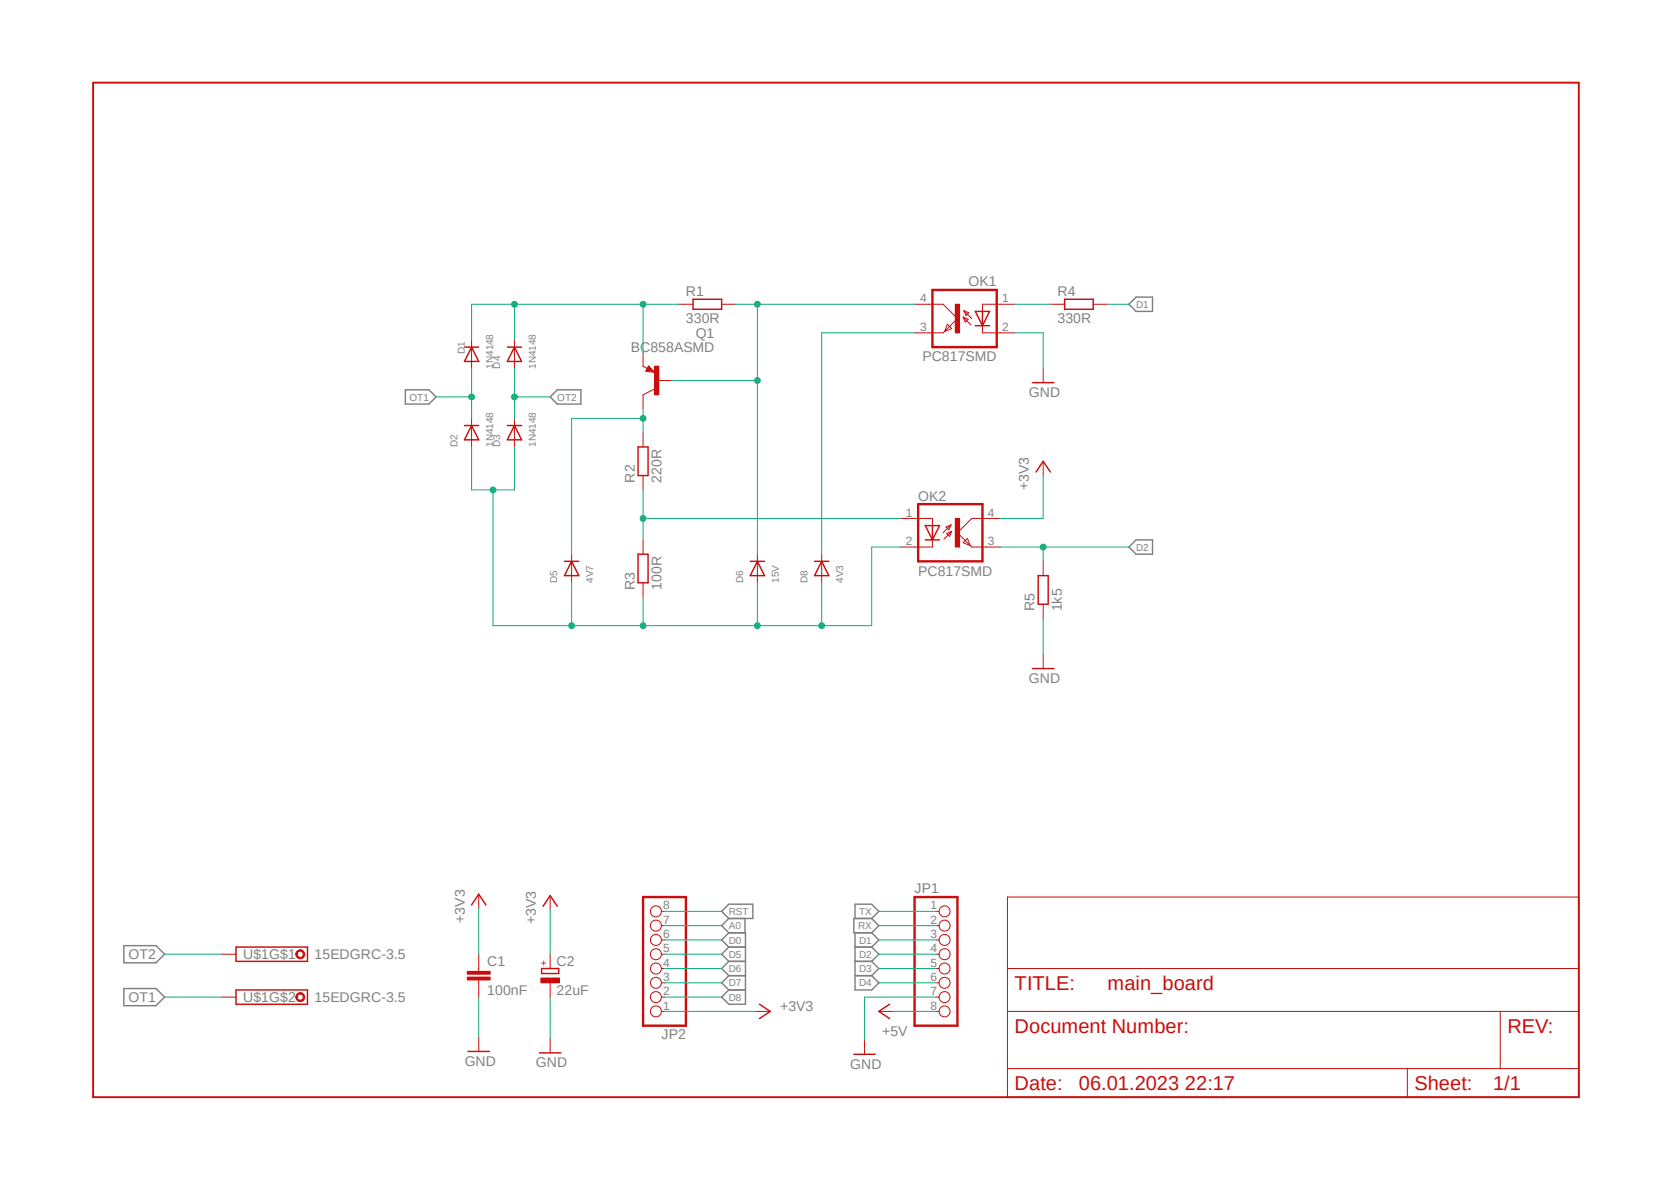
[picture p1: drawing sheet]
<svg xmlns="http://www.w3.org/2000/svg" width="297mm" height="210mm" viewBox="0 0 297 210" stroke-linecap="round" stroke-linejoin="round" font-family="sans-serif">
<path d="M16 14.4l265 181.1M281 14.4l-265 181.1" fill="none" stroke="#fff" stroke-width=".18"/>
<g fill="none" stroke="#808080" stroke-width=".25">
<path d="M201.9 52.8h3v2.5h-3l-1.2-1.2zM72.1 69.3h4.1l1.3 1.2-1.3 1.3h-4.1zM99.1 69.3h4.2v2.5h-4.2l-1.3-1.3zM200.7 97.2l1.2-1.3h3v2.6h-3zM22 175.6h5.7l1.6 1.6-1.6 1.5h-5.7zM22 168h5.7l1.6 1.5-1.6 1.6h-5.7zM128.3 161.9l1.2-1.2h4.3v2.5h-4.3zM129.5 168.3l-1.2 1.2 1.2 1.3M129.5 168.3h3M129.5 170.8h3M129.5 165.7h3v12.7h-3l-1.2-1.2 1.2-1.3M129.5 175.9h3"/>
<path d="M129.5 173.4l-1.2 1.2 1.2 1.3M129.5 173.4h3M129.5 170.8l-1.2 1.3 1.2 1.3M129.5 165.7l-1.2 1.3 1.2 1.3M129.5 163.2l-1.2 1.3 1.2 1.2M132.4 163.2v2.5M152 168.3h2.9M152 170.8h2.9M152 165.7v10.2h2.9l1.3-1.3-1.3-1.2M152 173.4h2.9M152 163.2v-2.5h2.9l1.3 1.2-1.3 1.3M154.9 163.2h-3.1v2.5h3.1"/>
<path d="M154.9 170.8l1.3 1.3-1.3 1.3M154.9 168.3l1.3 1.2-1.3 1.3M154.9 165.7l1.3 1.3-1.3 1.3M154.9 163.2l1.3 1.3-1.3 1.2"/>
</g>
<path d="M114.3 159.4h7.6v22.8h-7.6zM162.6 159.4h7.6v22.8h-7.6z" fill="none" stroke="#c90d0c" stroke-width=".42"/>
<g fill="none" stroke="#c90d0c" stroke-width=".18">
<path d="M114.3 65.1l.8 .4M115.3 65l1 1.2-1.5-.2zM116.3 69.1l-2 1M117.6 161.9h.5M117.6 164.5h.5M117.6 167h.5M117.6 169.5h.5M117.6 172.1h.5M117.6 174.6h.5M117.6 177.2h.5M117.6 179.7h.5M166.4 161.9h.5"/>
<path d="M166.4 164.5h.5M166.4 167h.5M166.4 169.5h.5M166.4 172.1h.5M166.4 174.6h.5M166.4 177.2h.5M166.4 179.7h.5"/>
<circle cx="116.6" cy="169.5" r=".98"/>
<circle cx="116.6" cy="167" r=".98"/>
<circle cx="116.6" cy="177.2" r=".98"/>
<circle cx="116.6" cy="179.7" r=".98"/>
<circle cx="116.6" cy="174.6" r=".98"/>
<circle cx="116.6" cy="172.1" r=".98"/>
<circle cx="116.6" cy="164.5" r=".98"/>
<circle cx="116.6" cy="161.9" r=".98"/>
<circle cx="167.9" cy="179.7" r=".98"/>
<circle cx="167.9" cy="174.6" r=".98"/>
<circle cx="167.9" cy="164.5" r=".98"/>
<circle cx="167.9" cy="177.2" r=".98"/>
<circle cx="167.9" cy="161.9" r=".98"/>
<circle cx="167.9" cy="169.5" r=".98"/>
<circle cx="167.9" cy="172.1" r=".98"/>
<circle cx="167.9" cy="167" r=".98"/>
</g>
<path d="M115.3 65.7h.4l-.4-.3-.2 .4 1 .2-.8-.8-.4 .6" fill="none" stroke="#c90d0c" stroke-width=".25"/>
<path d="M116.3 65.1h.8v5h-.8z" fill-rule="evenodd" fill="#c90d0c"/>
<path d="M165.1 54.1h2.5l2.6 2.5-2.6 2.5h-2.5M168.4 57.6l.8 .8-1.3 .5zM171.2 56.3l1.4 1.4M171.2 56.3l.9 .4-.5 .5zM171.3 55.2l.9 .4-.5 .5zM171.3 55.2l1.4 1.4M174.6 57.9v1.2h3.2M177.8 54.1h-3.2v1.2M114.3 62.6v2.5M114.3 70.1v2.6M116.3 65.1h.8v5h-.8zM116.8 67.6h2.6" fill="none" stroke="#c90d0c" stroke-width=".18"/>
<path d="M173.4 55.3h2.5l-1.3 2.6zM173.4 57.9h2.5M174.6 55.3v2.6" fill="none" stroke="#c90d0c" stroke-width=".25"/>
<path d="M165.7 51.5h11.5v10.2h-11.5z" fill="none" stroke="#c90d0c" stroke-width=".42"/>
<path d="M169.8 54.1h.8v5h-.8z" fill-rule="evenodd" fill="#c90d0c"/>
<g fill="none" stroke="#c90d0c" stroke-width=".18">
<path d="M162.6 54.1h2.5M162.6 59.1h2.5M169.8 54.1h.8v5h-.8zM177.8 54.1h2.5M177.8 59.1h2.5M162.6 92.1h3.1v1.3M165.7 95.9v1.3h-3.1M168.1 93.6l.9-.3-.3 .8zM168.3 94.8l.9-.4-.4 .9zM169 93.3l-1.4 1.4M169.2 94.4l-1.4 1.4M172 95.7l.5 1.2-1.3-.5z"/>
<path d="M175.3 92.1h-2.6l-2.5 2.6 2.5 2.5h2.6"/>
</g>
<path d="M164.5 93.4h2.5l-1.3 2.5zM164.5 95.9h2.5M165.7 93.4v2.5" fill="none" stroke="#c90d0c" stroke-width=".25"/>
<path d="M163.2 89.6h11.4v10.1h-11.4z" fill="none" stroke="#c90d0c" stroke-width=".42"/>
<path d="M169.8 92.1h.8v5.1h-.8z" fill-rule="evenodd" fill="#c90d0c"/>
<g fill="none" stroke="#c90d0c" stroke-width=".18">
<path d="M120.6 54.1h2.6M128.3 54.1h2.5M186.7 54.1h2.5M194.3 54.1h2.5M83.8 60.4v5M83.8 74.3v5.1M91.4 60.4v5M91.4 74.3v5.1M114.3 76.9v2.5M185.4 65.4v2.6M101.6 98.5v5M114.3 84.5v2.5"/>
<path d="M114.3 95.9v2.6M134.6 98.5v5M146 98.5v5M160 92.1h2.6M160 97.2h2.6M169.8 92.1h.8v5.1h-.8zM175.3 92.1h2.5M175.3 97.2h2.5M185.4 82v2.5M185.4 99.7v2.6M114.3 103.5v2.6M185.4 107.4v2.5"/>
<path d="M185.4 116.2v2.6M134.4 179.7h2.5"/>
</g>
<g fill="none" stroke="#c90d0c" stroke-width=".25">
<path d="M123.2 53.2h5.1v1.7h-5.1zM189.2 53.2h5.1v1.7h-5.1zM82.5 61.7h2.6M82.5 75.6h2.6M83.8 61.7l1.3 2.5h-2.6zM83.8 75.6l1.3 2.5h-2.6zM90.2 61.7h2.5M90.2 75.6h2.5M91.4 61.7l1.3 2.5h-2.5zM91.4 75.6l1.3 2.5h-2.5zM113.4 79.4h1.8v5.1h-1.8zM183.5 68h3.8"/>
<path d="M100.3 99.7h2.6M101.6 99.7l1.3 2.6h-2.6zM113.4 98.5h1.8v5h-1.8zM133.3 99.7h2.6M134.6 99.7l1.3 2.6h-2.6zM144.8 99.7h2.5M146 99.7l1.3 2.6h-2.5zM184.1 83.9l1.3-1.9 1.3 1.9M183.5 118.8h3.8M184.5 102.3h1.8v5.1h-1.8zM42 168.3h12.7v2.5h-12.7zM135 178.4l1.9 1.3-1.9 1.3"/>
</g>
<path d="M52.9 168.9a.8 .8 0 0 1 1.2 .4 .8 .8 0 0 1-.6 1 .8 .8 0 0 1-.9-.8h.2a.54 .54 0 0 1 .8-.4 .54 .54 0 0 1 .2 .9 .54 .54 0 0 1-.9-.2l-.1-.3h-.2l.1-.3z" fill-rule="evenodd" fill="#c90d0c"/>
<path d="M39.4 169.5h2.6M52.9 168.9a.8 .8 0 0 1 1.2 .4 .8 .8 0 0 1-.6 1 .8 .8 0 0 1-.9-.8h.2a.54 .54 0 0 1 .8-.4 .54 .54 0 0 1 .2 .9 .54 .54 0 0 1-.9-.2l-.1-.3h-.2l.1-.3z" fill="none" stroke="#c90d0c" stroke-width=".18"/>
<path d="M42 175.9h12.7v2.5h-12.7z" fill="none" stroke="#c90d0c" stroke-width=".25"/>
<path d="M52.9 176.5a.8 .8 0 0 1 1.2 .3 .8 .8 0 0 1-.5 1.1 .8 .8 0 0 1-1-.7h.2a.54 .54 0 0 1 .8-.5 .54 .54 0 0 1 .2 .9 .54 .54 0 0 1-.9-.2l-.1-.2h-.2l.1-.4z" fill-rule="evenodd" fill="#c90d0c"/>
<path d="M39.4 177.2h2.6M52.9 176.5a.8 .8 0 0 1 1.2 .3 .8 .8 0 0 1-.5 1.1 .8 .8 0 0 1-1-.7h.2a.54 .54 0 0 1 .8-.5 .54 .54 0 0 1 .2 .9 .54 .54 0 0 1-.9-.2l-.1-.2h-.2l.1-.4zM85.1 172.1v.5M85.1 174.1v.5M156.2 179.7h2.5M153.7 184.8v2.5" fill="none" stroke="#c90d0c" stroke-width=".18"/>
<path d="M158.1 178.4l-1.9 1.3 1.9 1.3M151.8 187.3h3.8" fill="none" stroke="#c90d0c" stroke-width=".25"/>
<path d="M83.1 173.6h4v.5h-4z" fill-rule="evenodd" fill="#c90d0c"/>
<path d="M83.1 173.6h4v.5h-4z" fill="none" stroke="#c90d0c" stroke-width=".18"/>
<path d="M83.1 172.6h4v.5h-4z" fill-rule="evenodd" fill="#c90d0c"/>
<path d="M83.1 172.6h4v.5h-4zM85.1 169.5v2.6M85.1 174.6v2.6" fill="none" stroke="#c90d0c" stroke-width=".18"/>
<path d="M96.3 172.1h3v.9h-3z" fill="none" stroke="#c90d0c" stroke-width=".25"/>
<path d="M96.1 173.8h3.3v.8h-3.3z" fill-rule="evenodd" fill="#c90d0c"/>
<g fill="none" stroke="#c90d0c" stroke-width=".18">
<path d="M85.1 158.9v2.5M97.8 159.1v2.6M179.1 159.4h101.5v35.5h-101.5zM96.1 173.8h3.3v.8h-3.3zM97.8 169.5v2.6M97.8 174.6v2.6M179.1 179.7h101.5M179.1 172.1h101.5M266.7 179.7v10.2M85.1 184.3v2.5M97.8 184.5v2.6M179.1 189.9h101.5"/>
<path d="M250.1 189.9v5"/>
</g>
<path d="M83.8 160.8l1.3-1.9 1.3 1.9M96.5 161l1.3-1.9 1.3 1.9M83.2 186.8h3.8M95.9 187.1h3.8" fill="none" stroke="#c90d0c" stroke-width=".25"/>
<path d="M16.6 14.7h264v180.2h-264z" fill="none" stroke="#c90d0c" stroke-width=".34"/>
<path d="M83.8 79.4v7.6h7.6v-7.6M87.6 87v24.2h14" fill="none" stroke="#0dab76" stroke-width=".18"/>
<circle cx="87.6" cy="87" r=".51" fill="#0dab76"/>
<g fill="none" stroke="#0dab76" stroke-width=".18">
<path d="M134.6 103.5v7.7M146 103.5v7.7h-44.4"/>
<circle cx="87.6" cy="87" r=".51"/>
</g>
<circle cx="134.6" cy="111.2" r=".51" fill="#0dab76"/>
<g fill="none" stroke="#0dab76" stroke-width=".18">
<path d="M114.3 106.1v5.1"/>
<circle cx="134.6" cy="111.2" r=".51"/>
</g>
<circle cx="114.3" cy="111.2" r=".51" fill="#0dab76"/>
<g fill="none" stroke="#0dab76" stroke-width=".18">
<path d="M101.6 103.5v7.7"/>
<circle cx="114.3" cy="111.2" r=".51"/>
</g>
<circle cx="101.6" cy="111.2" r=".51" fill="#0dab76"/>
<g fill="none" stroke="#0dab76" stroke-width=".18">
<path d="M160 97.2h-5.1v14h-8.9"/>
<circle cx="101.6" cy="111.2" r=".51"/>
</g>
<circle cx="146" cy="111.2" r=".51" fill="#0dab76"/>
<g fill="none" stroke="#0dab76" stroke-width=".18">
<path d="M91.4 54.1v6.3M83.8 60.4v-6.3h30.5v8.5"/>
<circle cx="146" cy="111.2" r=".51"/>
</g>
<circle cx="91.4" cy="54.1" r=".51" fill="#0dab76"/>
<g fill="none" stroke="#0dab76" stroke-width=".18">
<path d="M114.3 54.1h6.3"/>
<circle cx="91.4" cy="54.1" r=".51"/>
</g>
<circle cx="114.3" cy="54.1" r=".51" fill="#0dab76"/>
<g fill="none" stroke="#0dab76" stroke-width=".18">
<path d="M77.5 70.5h6.3M83.8 65.4v8.9"/>
<circle cx="114.3" cy="54.1" r=".51"/>
</g>
<circle cx="83.8" cy="70.5" r=".51" fill="#0dab76"/>
<g fill="none" stroke="#0dab76" stroke-width=".18">
<path d="M91.4 65.4v8.9M91.4 70.5h6.4M29.3 177.2h10.1"/>
<circle cx="83.8" cy="70.5" r=".51"/>
</g>
<circle cx="91.4" cy="70.5" r=".51" fill="#0dab76"/>
<g fill="none" stroke="#0dab76" stroke-width=".18">
<path d="M114.3 87v8.9M114.3 92.1h45.7M29.3 169.5h10.1"/>
<circle cx="91.4" cy="70.5" r=".51"/>
</g>
<circle cx="114.3" cy="92.1" r=".51" fill="#0dab76"/>
<g fill="none" stroke="#0dab76" stroke-width=".18">
<path d="M114.3 72.7v4.2M114.3 74.3h-12.7v24.2"/>
<circle cx="114.3" cy="92.1" r=".51"/>
</g>
<circle cx="114.3" cy="74.3" r=".51" fill="#0dab76"/>
<g fill="none" stroke="#0dab76" stroke-width=".18">
<path d="M130.8 54.1h3.8v44.4M119.4 67.6h15.2"/>
<circle cx="114.3" cy="74.3" r=".51"/>
</g>
<circle cx="134.6" cy="67.6" r=".51" fill="#0dab76"/>
<g fill="none" stroke="#0dab76" stroke-width=".18">
<path d="M134.6 54.1h28"/>
<circle cx="134.6" cy="67.6" r=".51"/>
</g>
<circle cx="134.6" cy="54.1" r=".51" fill="#0dab76"/>
<g fill="none" stroke="#0dab76" stroke-width=".18">
<path d="M162.6 59.1h-16.6v39.4M180.3 59.1h5.1v6.3M180.3 54.1h6.4M177.8 97.2h22.9M185.4 84.5v7.6h-7.6M185.4 97.2v2.5M185.4 109.9v6.3M85.1 161.4v8.1M85.1 177.2v7.1M97.8 161.7v7.8M97.8 177.2v7.3M118.1 177.2h10.2"/>
<path d="M118.1 179.7h16.3M118.1 169.5h10.2M118.1 174.6h10.2M118.1 172.1h10.2M118.1 167h10.2M118.1 164.5h10.2M118.1 161.9h10.2M156.2 169.5h10.2M156.2 174.6h10.2M156.2 172.1h10.2M158.7 179.7h7.7M166.4 177.2h-12.7v7.6"/>
<circle cx="134.6" cy="54.1" r=".51"/>
</g>
<circle cx="185.4" cy="97.2" r=".51" fill="#0dab76"/>
<g fill="none" stroke="#0dab76" stroke-width=".18">
<path d="M196.8 54.1h3.9M156.2 167h10.2M156.2 164.5h10.2M156.2 161.9h10.2"/>
<circle cx="185.4" cy="97.2" r=".51"/>
</g>
<g font-size="3.6" fill="#c90d0c">
<text x="180.3" y="175.9">TITLE:</text>
<text x="196.9" y="175.9">main_board</text>
<text x="180.3" y="183.5">Document Number:</text>
<text x="267.9" y="183.5">REV:</text>
<text x="180.3" y="193.7">Date:</text>
<text x="191.8" y="193.7">06.01.2023 22:17</text>
<text x="251.4" y="193.7">Sheet:</text>
<text x="265.4" y="193.7">1/1</text>
</g>
<g font-size="2.5" fill="#808080">
<text x="121.9" y="52.5">R1</text>
<text x="172.2" y="50.9">OK1</text>
<text x="188" y="52.5">R4</text>
<text x="121.9" y="57.4">330R</text>
<text x="188" y="57.4">330R</text>
<text x="112.1" y="62.6">BC858ASMD</text>
<text x="123.7" y="60">Q1</text>
<text x="164" y="64.2">PC817SMD</text>
<text x="182.9" y="70.5">GND</text>
<text x="112.8" y="85.8" transform="rotate(-90 112.8 85.8)">R2</text>
<text x="117.6" y="85.8" transform="rotate(-90 117.6 85.8)">220R</text>
<text x="163.2" y="88.9">OK2</text>
<text x="182.9" y="87" transform="rotate(-90 182.9 87)">+3V3</text>
<text x="112.8" y="104.8" transform="rotate(-90 112.8 104.8)">R3</text>
<text x="117.6" y="104.8" transform="rotate(-90 117.6 104.8)">100R</text>
<text x="163.2" y="102.3">PC817SMD</text>
<text x="183.9" y="108.6" transform="rotate(-90 183.9 108.6)">R5</text>
<text x="188.7" y="108.6" transform="rotate(-90 188.7 108.6)">1k5</text>
<text x="182.9" y="121.3">GND</text>
<text x="162.6" y="158.8">JP1</text>
<text x="82.6" y="164" transform="rotate(-90 82.6 164)">+3V3</text>
<text x="95.3" y="164.2" transform="rotate(-90 95.3 164.2)">+3V3</text>
<text x="22.9" y="170.4">OT2</text>
<text x="43.2" y="170.4">U$1G$1</text>
<text x="55.9" y="170.4">15EDGRC-3.5</text>
<text x="86.6" y="171.7">C1</text>
<text x="98.9" y="171.6">C2</text>
<text x="22.9" y="178.1">OT1</text>
<text x="43.2" y="178.1">U$1G$2</text>
<text x="55.9" y="178.1">15EDGRC-3.5</text>
<text x="86.6" y="176.8">100nF</text>
<text x="98.9" y="176.7">22uF</text>
<text x="138.7" y="179.7">+3V3</text>
<text x="117.6" y="184.7">JP2</text>
<text x="156.8" y="184">+5V</text>
<text x="82.6" y="189.4">GND</text>
<text x="95.3" y="189.6">GND</text>
<text x="151.1" y="189.9">GND</text>
</g>
<g font-size="2.1" fill="#808080">
<text x="163.5" y="53.7">4</text>
<text x="178.1" y="53.7">1</text>
<text x="163.5" y="58.8">3</text>
<text x="178.1" y="58.8">2</text>
<text x="161" y="91.8">1</text>
<text x="175.6" y="91.8">4</text>
<text x="161" y="96.9">2</text>
<text x="175.6" y="96.9">3</text>
<text x="117.9" y="161.6">8</text>
<text x="165.4" y="161.6">1</text>
<text x="117.9" y="166.7">6</text>
<text x="117.9" y="164.1">7</text>
<text x="165.4" y="164.1">2</text>
<text x="165.4" y="166.7">3</text>
<text x="117.9" y="171.7">4</text>
<text x="117.9" y="169.2">5</text>
<text x="165.4" y="169.2">4</text>
<text x="165.4" y="171.7">5</text>
<text x="117.9" y="179.4">1</text>
<text x="117.9" y="176.8">2</text>
<text x="117.9" y="174.3">3</text>
<text x="165.4" y="174.3">6</text>
<text x="165.4" y="176.8">7</text>
<text x="165.4" y="179.4">8</text>
</g>
<g font-size="1.8" fill="#808080">
<text x="201.9" y="54.7">D1</text>
<text x="82.6" y="63" transform="rotate(-90 82.6 63)">D1</text>
<text x="87.6" y="65.5" transform="rotate(-90 87.6 65.5)">1N4148</text>
<text x="88.9" y="65.5" transform="rotate(-90 88.9 65.5)">D4</text>
<text x="95.3" y="65.5" transform="rotate(-90 95.3 65.5)">1N4148</text>
<text x="72.8" y="71.2">OT1</text>
<text x="99.1" y="71.2">OT2</text>
<text x="81.3" y="79.4" transform="rotate(-90 81.3 79.4)">D2</text>
<text x="87.6" y="79.4" transform="rotate(-90 87.6 79.4)">1N4148</text>
<text x="88.9" y="79.4" transform="rotate(-90 88.9 79.4)">D3</text>
<text x="95.3" y="79.4" transform="rotate(-90 95.3 79.4)">1N4148</text>
<text x="201.9" y="97.8">D2</text>
<text x="99.1" y="103.5" transform="rotate(-90 99.1 103.5)">D5</text>
<text x="105.4" y="103.5" transform="rotate(-90 105.4 103.5)">4V7</text>
<text x="132.1" y="103.5" transform="rotate(-90 132.1 103.5)">D6</text>
<text x="138.4" y="103.5" transform="rotate(-90 138.4 103.5)">15V</text>
<text x="143.5" y="103.5" transform="rotate(-90 143.5 103.5)">D8</text>
<text x="149.9" y="103.5" transform="rotate(-90 149.9 103.5)">4V3</text>
<text x="129.5" y="167.6">D0</text>
<text x="129.5" y="165.1">A0</text>
<text x="129.5" y="162.6">RST</text>
<text x="152.5" y="165.1">RX</text>
<text x="152.7" y="167.6">D1</text>
<text x="152.7" y="162.6">TX</text>
<text x="129.5" y="170.2">D5</text>
<text x="129.5" y="172.7">D6</text>
<text x="152.7" y="172.7">D3</text>
<text x="152.7" y="170.2">D2</text>
<text x="129.5" y="177.8">D8</text>
<text x="129.5" y="175.3">D7</text>
<text x="152.7" y="175.3">D4</text>
</g>
<text font-size="1.8" fill="#c90d0c" x="97.2" y="171.7" transform="rotate(-90 97.2 171.7)">+</text>
</svg>
